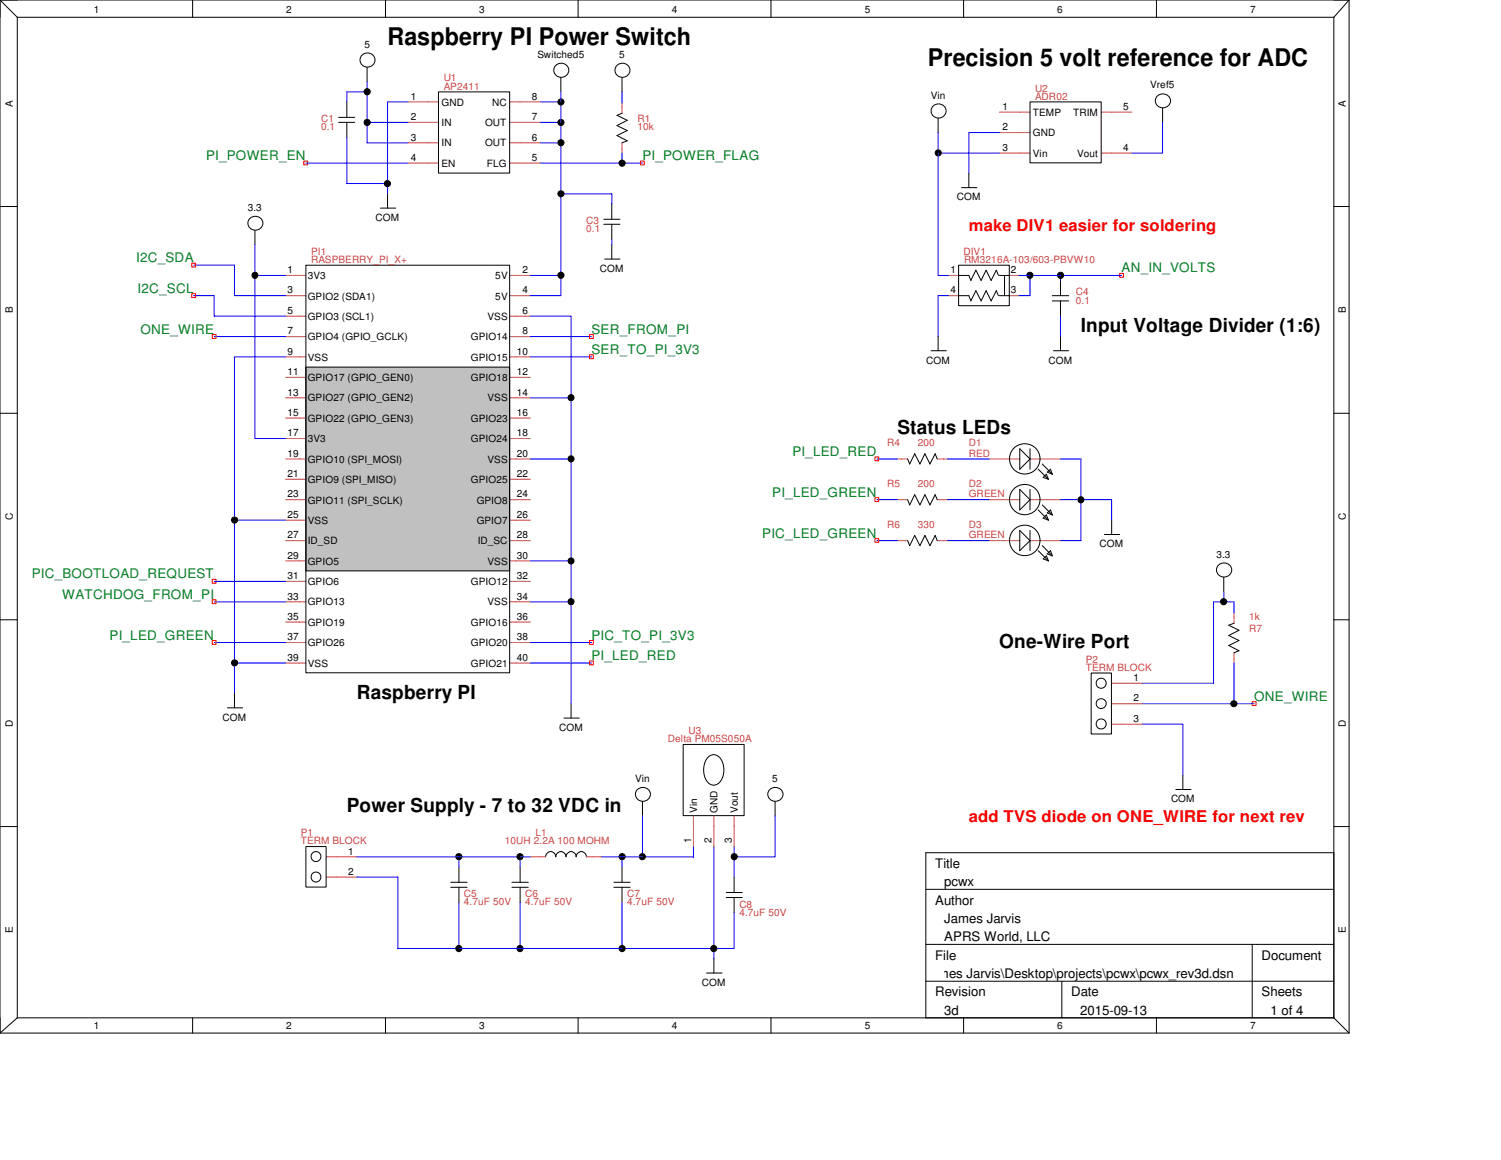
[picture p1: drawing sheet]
<svg xmlns="http://www.w3.org/2000/svg" width="279mm" height="216mm" viewBox="0 0 279 216" stroke-linecap="round" stroke-linejoin="round" font-family="sans-serif">
<g fill="none" stroke="#000" stroke-width=".19">
<path d="M191.7 19h13.3v11.3h-13.3zM215.3 18a1.38 1.38 0 0 1 1.9-.4 1.38 1.38 0 0 1 .4 1.9 1.38 1.38 0 0 1-1.9 .4 1.38 1.38 0 0 1-.4-1.9zM174.6 22v2.7M179 34.9h2.9M180.3 32.3v2.6M216.4 20.1v2.7M195.9 55h3M195.9 56h3M197.4 52.2v2.8M197.4 56v2.8M173.3 65.3h2.8M174.6 62.7v2.6"/>
<circle cx="174.6" cy="28.5" r=".57"/>
<circle cx="174.7" cy="20.7" r="1.36"/>
</g>
<path d="M186 20.9h5.7M186 24.7h5.7M186 28.5h5.7M205 20.9h5.7M205 28.5h5.7" fill="none" stroke="#c04040" stroke-width=".19"/>
<path d="M174.6 28.5h11.4M174.6 24.7v26.6M186 24.7h-5.7v7.6M216.4 22.8v5.7h-5.7" fill="none" stroke="#00f" stroke-width=".19"/>
<path d="M208.4 50.9h.7v.7h-.7z" fill="none" stroke="#f00" stroke-width=".19"/>
<circle cx="174.6" cy="28.5" r=".57" fill="#000"/>
<path d="M56.9 68.3h38v38h-38z" fill-rule="evenodd" fill="#c0c0c0"/>
<g fill="none" stroke="#000" stroke-width=".19">
<path d="M0 0h251.1M0 0v192.3M0 0l3.2 3.2M3.2 3.2h245.1M3.2 3.2v186.2M35.9 0v3.2M64.6 19v2.8M68.3 12.5v2.7M71.8 0v3.2M81.6 17.1h13.3v15.1h-13.3zM104.4 14.4v2.7M107.6 0v3.2"/>
<path d="M115.8 14.4v2.7M143.5 0v3.2M179.4 0v3.2M215.3 0v3.2M248.3 3.2v186.2M251.1 0v192.3M251.1 0l-2.8 3.2M0 38.4h3.2M63 22.8h3M63 21.8h3M64.6 22.8v2.8M70.8 38.7h2.9"/>
<path d="M72.1 36.1v2.6M113.9 38v2.8M115.8 21.1l-.9 .4 1.9 .9-1.9 1 1.9 .9-1.9 .9 1.9 1-1 .4M248.3 38.4h2.8M46.4 40.8a1.35 1.35 0 0 1 2-.2 1.35 1.35 0 0 1 0 2 1.35 1.35 0 0 1-1.8-.1 1.35 1.35 0 0 1-.2-1.7zM47.5 42.9v2.7M56.9 49.4h38v75.8h-38zM112.4 41.7h3M112.4 40.8h3M112.6 48.2h2.8M113.9 41.7v2.9M113.9 45.6v2.6"/>
<path d="M178.4 49.4h9.5v7.5h-9.5zM178.4 51.3h1.9l.4 .9 1-1.9 .9 1.9 1-1.9 .9 1.9 1-1.9 .3 1M178.4 55h1.9l.4 1 1-1.9 .9 1.9 1-1.9 .9 1.9 1-1.9 .3 .9M186 51.3h1.9M186 55h1.9M187 51.3v3.7M0 76.9h3.2M56.9 68.3h38v38h-38zM196.1 65.3h2.8M197.4 62.7v2.6M248.3 76.9h2.8M169 85.4l.3 1 1-1.9 .9 1.9 1-1.9 .9 1.9 1-1.9 .4 .9"/>
<path d="M169 93l.3 1 1-1.9 .9 1.9 1-1.9 .9 1.9 1-1.9 .4 .9M189.8 83.5l1.9 1.9-1.9 1.9zM189.8 91.1l1.9 1.9-1.9 1.9zM189.8 98.7l1.9 1.9-1.9 1.9zM191.7 83.5v3.8M191.7 91.1v3.8M191.7 98.7v3.8M193.3 87.3l1.9 1.9M193.3 94.9l1.9 1.9M194 86.4l1.9 1.9M194 94l1.9 1.8M194.2 88.9l.6-.6 .4 .9z"/>
<path d="M194.2 96.4l.6-.6 .4 1zM194.9 87.9l.6-.6 .4 1zM194.9 95.5l.6-.6 .4 .9zM205.6 99.5h2.8M206.9 96.8v2.7M0 115.4h3.2M169 100.6l.3 1 1-1.9 .9 1.9 1-1.9 .9 1.9 1-1.9 .4 .9M193.3 102.5l1.9 1.9M194 101.6l1.9 1.9M194.2 104l.6-.5 .4 .9zM194.9 103.1l.6-.6 .4 1zM227.8 107.4v2.7"/>
<path d="M229.7 116l-1 .4 1.9 .9-1.9 1 1.9 .9-1.9 .9 1.9 1-.9 .4M248.3 115.4h2.8M42.3 131.7h2.9M43.6 129.1v2.6M105 133.6h2.8M106.3 131v2.6M127.2 138.6h11.3v13.2h-11.3zM203.1 125.3h3.8v11.3h-3.8zM0 153.8h3.2M56.9 157.6h3.8v7.5h-3.8zM101.6 159.5a.95 .95 0 0 1 .9-1 .95 .95 0 0 1 1 1 .95 .95 0 0 1 .9-1 .95 .95 0 0 1 1 1 .93 .93 0 0 1 .9-1 .93 .93 0 0 1 .9 1 .95 .95 0 0 1 1-1 .95 .95 0 0 1 .9 1M118.5 147.1a1.35 1.35 0 0 1 2.1-.2 1.35 1.35 0 0 1-.1 2 1.35 1.35 0 0 1-1.8-.1 1.35 1.35 0 0 1-.2-1.7z"/>
<path d="M119.6 149.2v2.6M131.7 141.1a1.51 1.51 0 0 1 1.4-.6 1.51 1.51 0 0 1 1.2 1 3.7 3.7 0 0 1-.6 4.3 1.51 1.51 0 0 1-2.3-.7 4 4 0 0 1 .3-4zM143.2 147.1a1.38 1.38 0 0 1 1.9-.4 1.38 1.38 0 0 1 .4 1.9 1.38 1.38 0 0 1-1.9 .4 1.38 1.38 0 0 1-.4-1.9zM144.3 149.2v2.6M218.9 146.9h2.8M220.2 144.3v2.6M248.3 158.7h-76v30.7M248.3 153.8h2.8M83.9 165.1h3.1M83.9 164.2h3.1M85.4 161.3v2.9M85.4 165.1v2.9"/>
<path d="M95.3 165.1h3M95.3 164.2h3M96.8 161.3v2.9M96.8 165.1v2.9M114.3 165.1h3M114.3 164.2h3M115.8 161.3v2.9M115.8 165.1v2.9M132.9 178.4v2.7M135.2 167h3M135.2 166.1h3M136.7 163.2v2.9"/>
<path d="M136.7 167v2.9M172.3 165.5h76M172.3 175.8h76M233.1 175.8v13.6M0 192.3h251.1M3.2 189.4h245.1M3.2 189.4l-3.2 2.9M35.9 189.4v2.9M71.8 189.4v2.9M107.6 189.4v2.9M131.5 181.1h2.9M143.5 189.4v2.9"/>
<path d="M172.3 182.6h76M179.4 189.4v2.9M197.7 182.6v6.8M215.3 189.4v2.9M248.3 189.4l2.8 2.9"/>
<circle cx="68.3" cy="17.1" r=".57"/>
<circle cx="68.4" cy="11.2" r="1.36"/>
<circle cx="104.4" cy="19" r=".57"/>
<circle cx="104.5" cy="13.1" r="1.36"/>
<circle cx="115.9" cy="13.1" r="1.36"/>
<circle cx="68.3" cy="22.8" r=".57"/>
<circle cx="72.1" cy="34.2" r=".57"/>
<circle cx="104.4" cy="22.8" r=".57"/>
<circle cx="104.4" cy="26.6" r=".57"/>
<circle cx="104.4" cy="36.1" r=".56"/>
<circle cx="115.8" cy="30.4" r=".57"/>
<circle cx="47.4" cy="51.2" r=".56"/>
<circle cx="104.4" cy="51.2" r=".57"/>
<circle cx="191.7" cy="51.2" r=".57"/>
<circle cx="197.4" cy="51.2" r=".57"/>
<circle cx="106.3" cy="74" r=".56"/>
<circle cx="43.7" cy="96.8" r=".57"/>
<circle cx="106.3" cy="85.4" r=".56"/>
<circle cx="190.8" cy="85.4" r="2.83"/>
<circle cx="190.8" cy="93" r="2.83"/>
<circle cx="201.2" cy="93" r=".56"/>
<circle cx="106.3" cy="104.4" r=".56"/>
<circle cx="106.3" cy="112" r=".56"/>
<circle cx="190.7" cy="100.6" r="2.84"/>
<circle cx="227.8" cy="112" r=".57"/>
<circle cx="227.9" cy="106.1" r="1.37"/>
<circle cx="43.7" cy="123.4" r=".57"/>
<circle cx="205" cy="134.7" r=".94"/>
<circle cx="205" cy="127.2" r=".94"/>
<circle cx="205" cy="131" r=".93"/>
<circle cx="229.7" cy="131" r=".56"/>
<circle cx="58.8" cy="159.4" r=".93"/>
<circle cx="85.4" cy="159.4" r=".57"/>
<circle cx="96.8" cy="159.4" r=".57"/>
<circle cx="115.8" cy="159.4" r=".57"/>
<circle cx="119.6" cy="159.4" r=".57"/>
<circle cx="136.7" cy="159.4" r=".57"/>
<circle cx="58.8" cy="163.2" r=".93"/>
<circle cx="85.4" cy="176.5" r=".57"/>
<circle cx="96.8" cy="176.5" r=".57"/>
<circle cx="115.8" cy="176.5" r=".57"/>
<circle cx="132.9" cy="176.5" r=".57"/>
</g>
<g fill="none" stroke="#c04040" stroke-width=".19">
<path d="M75.9 19h5.7M94.9 19h5.7M115.8 19.2v1.9M75.9 22.8h5.7M75.9 26.6h5.7M75.9 30.4h5.7M94.9 22.8h5.7M94.9 26.6h5.7M94.9 30.4h5.7M115.8 26.6v1.9M53.2 51.3h3.7M53.2 55h3.7"/>
<path d="M53.2 58.8h3.7M94.9 51.3h3.8M94.9 55h3.8M94.9 58.8h3.8M176.5 51.3h1.9M176.5 55h1.9M187.7 51.3h2M187.7 55h2M53.2 62.7h3.7M53.2 66.4h3.7M53.2 70.2h3.7M53.2 74h3.7"/>
<path d="M53.2 77.8h3.7M94.9 62.7h3.8M94.9 66.4h3.8M94.9 70.2h3.8M94.9 74h3.8M94.9 77.8h3.8M53.2 81.6h3.7M53.2 85.4h3.7M53.2 89.2h3.7M53.2 93h3.7M53.2 96.8h3.7M94.9 81.6h3.8"/>
<path d="M94.9 85.4h3.8M94.9 89.2h3.8M94.9 93h3.8M94.9 96.8h3.8M167 85.4h2M167 93h2M174.5 85.4h1.9M174.5 93h1.9M184.1 85.4h5.7M184.1 93h5.7M191.7 85.4h5.7M191.7 93h5.7"/>
<path d="M53.2 100.6h3.7M53.2 104.4h3.7M53.2 108.2h3.7M53.2 112h3.7M53.2 115.8h3.7M53.2 119.6h3.7M94.9 100.6h3.8M94.9 104.4h3.8M94.9 108.2h3.8M94.9 112h3.8M94.9 115.8h3.8M94.9 119.6h3.8"/>
<path d="M167 100.6h2M174.5 100.6h1.9M184.1 100.6h5.7M191.7 100.6h5.7M229.7 114.1v1.9M53.2 123.4h3.7M94.9 123.4h3.8M206.9 127.2h5.7M206.9 131h5.7M206.9 134.8h5.7M229.7 121.5v1.9M60.7 159.5h5.7"/>
<path d="M98.7 159.5h2.9M109.1 159.5h2.9M129.1 151.8v5.8M132.9 151.8v5.8M136.7 151.8v5.8M60.7 163.2h5.7"/>
</g>
<g fill="none" stroke="#00f" stroke-width=".19">
<path d="M68.3 15.2v11.4h7.6M68.3 17.1h-3.7v1.9M75.9 19h-3.8v17.1M100.6 19h3.8M104.4 17.1v37.9h-5.7M115.8 17.1v2.1M56.9 30.4h19M64.6 25.6v8.6h7.5M68.3 22.8h7.6M100.6 22.8h3.8M100.6 26.6h3.8M100.6 30.4h19"/>
<path d="M104.4 36.1h9.5v1.9M115.8 28.5v1.9M36.1 49.4h7.5v5.6h9.6M36.1 55h3.8v3.8h13.3M47.5 45.6v36h5.7M47.5 51.3h5.7M98.7 58.8h7.6v72.2M98.7 51.3h5.7M113.9 44.6v1M174.6 51.3h1.9M176.5 55h-1.9v7.7M189.7 51.3h19.1"/>
<path d="M191.7 51.3v3.7h-2M197.4 51.3v.9M197.4 58.8v3.9M39.9 62.7h13.3M53.2 66.4h-9.6v62.7M98.7 66.4h11.4M98.7 74h7.6M98.7 62.7h11.4M43.6 96.8h9.6M98.7 85.4h7.6M163.2 85.4h3.8M163.2 93h3.8"/>
<path d="M176.4 85.4h7.7M176.4 93h7.7M197.4 85.4h3.8v15.2h-3.8M197.4 93h9.5v3.8M39.9 112h13.3M39.9 119.6h13.3M39.9 108.2h13.3M98.7 104.4h7.6M98.7 112h7.6M98.7 119.6h11.4M163.2 100.6h3.8M176.4 100.6h7.7"/>
<path d="M227.8 110.1v1.9M229.7 114.1v-2.1h-3.8v15.2h-13.3M43.6 123.4h9.6M98.7 123.4h11.4M212.6 134.8h7.6v9.5M212.6 131h20.9M229.7 123.4v7.6M66.4 159.5h32.3M85.4 159.5v1.8M96.8 159.5v1.8M112 159.5h17.1M115.8 159.5v1.8"/>
<path d="M119.6 151.8v7.7M129.1 159.5h.1M129.1 157.6v1.9M132.9 157.6v20.8M136.7 159.5h.1M136.7 157.6v5.6M144.3 151.8v7.7h-7.6M66.4 163.2h7.6v13.3h62.7v-6.6M85.4 168v8.5M96.8 168v8.5M115.8 168v8.5"/>
</g>
<g fill="none" stroke="#f00" stroke-width=".19">
<path d="M56.6 30h.7v.7h-.7zM119.2 30h.7v.7h-.7zM35.7 49h.7v.7h-.7zM35.7 54.7h.7v.7h-.7zM39.5 62.3h.7v.7h-.7zM109.7 62.3h.7v.7h-.7zM109.7 66h.7v.8h-.7zM162.9 85h.7v.8h-.7zM162.9 92.6h.7v.7h-.7zM39.5 111.6h.7v.8h-.7zM39.5 119.2h.7v.7h-.7zM39.5 107.8h.7v.7h-.7z"/>
<path d="M109.7 119.2h.7v.7h-.7zM162.9 100.2h.7v.7h-.7zM109.7 123h.7v.7h-.7zM233.1 130.6h.7v.7h-.7z"/>
</g>
<g fill="#000">
<circle cx="68.3" cy="17.1" r=".57"/>
<circle cx="104.4" cy="19" r=".57"/>
<circle cx="68.3" cy="22.8" r=".57"/>
<circle cx="72.1" cy="34.2" r=".57"/>
<circle cx="104.4" cy="22.8" r=".57"/>
<circle cx="104.4" cy="26.6" r=".57"/>
<circle cx="104.4" cy="36.1" r=".56"/>
<circle cx="115.8" cy="30.4" r=".57"/>
<circle cx="47.4" cy="51.2" r=".56"/>
<circle cx="104.4" cy="51.2" r=".57"/>
<circle cx="191.7" cy="51.2" r=".57"/>
<circle cx="197.4" cy="51.2" r=".57"/>
<circle cx="106.3" cy="74" r=".56"/>
<circle cx="43.7" cy="96.8" r=".57"/>
<circle cx="106.3" cy="85.4" r=".56"/>
<circle cx="201.2" cy="93" r=".56"/>
<circle cx="106.3" cy="104.4" r=".56"/>
<circle cx="106.3" cy="112" r=".56"/>
<circle cx="227.8" cy="112" r=".57"/>
<circle cx="43.7" cy="123.4" r=".57"/>
<circle cx="229.7" cy="131" r=".56"/>
<circle cx="85.4" cy="159.4" r=".57"/>
<circle cx="96.8" cy="159.4" r=".57"/>
<circle cx="115.8" cy="159.4" r=".57"/>
<circle cx="119.6" cy="159.4" r=".57"/>
<circle cx="136.7" cy="159.4" r=".57"/>
<circle cx="85.4" cy="176.5" r=".57"/>
<circle cx="96.8" cy="176.5" r=".57"/>
<circle cx="115.8" cy="176.5" r=".57"/>
<circle cx="132.9" cy="176.5" r=".57"/>
</g>
<g font-size="4.5">
<text x="72.1" y="8.5">Raspberry PI Power Switch</text>
<text x="172.7" y="12.3">Precision 5 volt reference for ADC</text>
</g>
<g font-size="3.6">
<text x="201.2" y="61.8">Input Voltage Divider (1:6)</text>
<text x="167" y="80.8">Status LEDs</text>
<text x="186" y="120.7">One-Wire Port</text>
<text x="66.4" y="130.2">Raspberry PI</text>
<text x="64.6" y="151">Power Supply - 7 to 32 VDC in</text>
</g>
<g font-size="3" fill="#f00">
<text x="180.3" y="43">make DIV1 easier for soldering</text>
<text x="180.3" y="153.1">add TVS diode on ONE_WIRE for next rev</text>
</g>
<g font-size="2.5" fill="#008020">
<text x="38.4" y="29.8">PI_POWER_EN</text>
<text x="119.6" y="29.8">PI_POWER_FLAG</text>
<text x="25.4" y="48.8">I2C_SDA</text>
<text x="208.8" y="50.7">AN_IN_VOLTS</text>
<text x="25.6" y="54.5">I2C_SCL</text>
<text x="26.2" y="62.1">ONE_WIRE</text>
<text x="110.1" y="62.1">SER_FROM_PI</text>
<text x="110.1" y="65.9">SER_TO_PI_3V3</text>
<text x="147.5" y="84.9">PI_LED_RED</text>
<text x="143.8" y="92.5">PI_LED_GREEN</text>
<text x="141.9" y="100.1">PIC_LED_GREEN</text>
<text x="5.9" y="107.7">PIC_BOOTLOAD_REQUEST</text>
<text x="11.6" y="111.5">WATCHDOG_FROM_PI</text>
<text x="20.4" y="119">PI_LED_GREEN</text>
<text x="110.1" y="119">PIC_TO_PI_3V3</text>
<text x="110.1" y="122.9">PI_LED_RED</text>
<text x="233.5" y="130.4">ONE_WIRE</text>
</g>
<g font-size="2.5">
<text x="174.1" y="161.5">Title</text>
<text x="175.8" y="165">pcwx</text>
<text x="174.1" y="168.4">Author</text>
<text x="175.8" y="171.8">James Jarvis</text>
<text x="174.1" y="178.6">File</text>
<text x="175.8" y="175.2">APRS World, LLC</text>
<text x="234.8" y="178.6">Document</text>
<text x="161.8" y="182.1">C:\Users\James Jarvis\Desktop\projects\pcwx\pcwx_rev3d.dsn</text>
<text x="174.1" y="185.5">Revision</text>
<text x="199.4" y="185.5">Date</text>
<text x="234.8" y="185.5">Sheets</text>
<text x="175.8" y="188.9">3d</text>
<text x="201.1" y="188.9">2015-09-13</text>
<text x="236.5" y="188.9">1 of 4</text>
</g>
<g font-size="1.9">
<text x="17.4" y="2.4">1</text>
<text x="53.3" y="2.4">2</text>
<text x="89.2" y="2.4">3</text>
<text x="125.1" y="2.4">4</text>
<text x="161" y="2.4">5</text>
<text x="196.8" y="2.4">6</text>
<text x="232.7" y="2.4">7</text>
<text x="67.8" y="8.9">5</text>
<text x="100" y="10.8">Switched5</text>
<text x="115.3" y="10.8">5</text>
<text x="214.1" y="16.5">Vref5</text>
<text x="2.4" y="19.9" transform="rotate(-90 2.4 19.9)">A</text>
<text x="76.5" y="18.5">1</text>
<text x="76.5" y="22.4">2</text>
<text x="82.2" y="19.7">GND</text>
<text x="82.2" y="23.5">IN</text>
<text x="90.3" y="23.5">OUT</text>
<text x="91.6" y="19.7">NC</text>
<text x="99" y="22.4">7</text>
<text x="99" y="18.5">8</text>
<text x="173.3" y="18.4">Vin</text>
<text x="186.6" y="20.4">1</text>
<text x="192.3" y="21.6">TEMP</text>
<text x="199.8" y="21.6">TRIM</text>
<text x="209.1" y="20.4">5</text>
<text x="250.5" y="19.9" transform="rotate(-90 250.5 19.9)">A</text>
<text x="76.5" y="26.2">3</text>
<text x="76.5" y="29.9">4</text>
<text x="82.2" y="27.3">IN</text>
<text x="90.3" y="27.3">OUT</text>
<text x="99" y="26.2">6</text>
<text x="99" y="29.9">5</text>
<text x="186.6" y="24.3">2</text>
<text x="186.6" y="28.1">3</text>
<text x="192.3" y="25.4">GND</text>
<text x="192.3" y="29.2">Vin</text>
<text x="200.5" y="29.2">Vout</text>
<text x="209.1" y="28.1">4</text>
<text x="82.2" y="31.1">EN</text>
<text x="90.6" y="31.1">FLG</text>
<text x="46.1" y="39.2">3.3</text>
<text x="69.9" y="41.1">COM</text>
<text x="178.1" y="37.3">COM</text>
<text x="53.5" y="50.8">1</text>
<text x="57.3" y="51.9">3V3</text>
<text x="92.2" y="51.9">5V</text>
<text x="97.3" y="50.8">2</text>
<text x="111.7" y="50.6">COM</text>
<text x="176.9" y="50.8">1</text>
<text x="188.2" y="50.8">2</text>
<text x="2.4" y="58.3" transform="rotate(-90 2.4 58.3)">B</text>
<text x="53.5" y="54.6">3</text>
<text x="53.5" y="58.4">5</text>
<text x="57.3" y="55.8">GPIO2 (SDA1)</text>
<text x="57.3" y="59.5">GPIO3 (SCL1)</text>
<text x="90.8" y="59.5">VSS</text>
<text x="92.2" y="55.8">5V</text>
<text x="97.3" y="54.6">4</text>
<text x="97.3" y="58.4">6</text>
<text x="176.9" y="54.6">4</text>
<text x="188.2" y="54.6">3</text>
<text x="250.5" y="58.3" transform="rotate(-90 250.5 58.3)">B</text>
<text x="53.5" y="62.2">7</text>
<text x="53.5" y="66">9</text>
<text x="57.3" y="63.3">GPIO4 (GPIO_GCLK)</text>
<text x="87.7" y="63.3">GPIO14</text>
<text x="96.2" y="66">10</text>
<text x="97.3" y="62.2">8</text>
<text x="53.5" y="69.8">11</text>
<text x="57.3" y="67.1">VSS</text>
<text x="57.3" y="71">GPIO17 (GPIO_GEN0)</text>
<text x="87.7" y="67.1">GPIO15</text>
<text x="87.7" y="71">GPIO18</text>
<text x="96.2" y="69.8">12</text>
<text x="172.4" y="67.7">COM</text>
<text x="195.2" y="67.7">COM</text>
<text x="53.5" y="73.6">13</text>
<text x="53.5" y="77.4">15</text>
<text x="57.3" y="74.7">GPIO27 (GPIO_GEN2)</text>
<text x="90.8" y="74.7">VSS</text>
<text x="96.2" y="77.4">16</text>
<text x="96.2" y="73.6">14</text>
<text x="53.5" y="81.2">17</text>
<text x="57.3" y="78.5">GPIO22 (GPIO_GEN3)</text>
<text x="57.3" y="82.3">3V3</text>
<text x="87.7" y="78.5">GPIO23</text>
<text x="87.7" y="82.3">GPIO24</text>
<text x="96.2" y="81.2">18</text>
<text x="53.5" y="85">19</text>
<text x="53.5" y="88.8">21</text>
<text x="57.3" y="86.1">GPIO10 (SPI_MOSI)</text>
<text x="57.3" y="89.9">GPIO9 (SPI_MISO)</text>
<text x="87.7" y="89.9">GPIO25</text>
<text x="90.8" y="86.1">VSS</text>
<text x="96.2" y="88.8">22</text>
<text x="96.2" y="85">20</text>
<text x="53.5" y="92.6">23</text>
<text x="57.3" y="93.7">GPIO11 (SPI_SCLK)</text>
<text x="88.7" y="93.7">GPIO8</text>
<text x="96.2" y="92.6">24</text>
<text x="2.4" y="96.8" transform="rotate(-90 2.4 96.8)">C</text>
<text x="53.5" y="96.4">25</text>
<text x="53.5" y="100.2">27</text>
<text x="57.3" y="97.5">VSS</text>
<text x="57.3" y="101.3">ID_SD</text>
<text x="88.7" y="97.5">GPIO7</text>
<text x="88.9" y="101.3">ID_SC</text>
<text x="96.2" y="100.2">28</text>
<text x="96.2" y="96.4">26</text>
<text x="204.7" y="101.9">COM</text>
<text x="250.5" y="96.8" transform="rotate(-90 250.5 96.8)">C</text>
<text x="53.5" y="104">29</text>
<text x="53.5" y="107.8">31</text>
<text x="57.3" y="105.1">GPIO5</text>
<text x="90.8" y="105.1">VSS</text>
<text x="96.2" y="107.8">32</text>
<text x="96.2" y="104">30</text>
<text x="226.4" y="103.8">3.3</text>
<text x="53.5" y="111.6">33</text>
<text x="57.3" y="108.9">GPIO6</text>
<text x="57.3" y="112.7">GPIO13</text>
<text x="87.7" y="108.9">GPIO12</text>
<text x="90.8" y="112.7">VSS</text>
<text x="96.2" y="111.6">34</text>
<text x="53.5" y="115.4">35</text>
<text x="53.5" y="119.2">37</text>
<text x="57.3" y="116.5">GPIO19</text>
<text x="87.7" y="116.5">GPIO16</text>
<text x="96.2" y="115.4">36</text>
<text x="96.2" y="119.2">38</text>
<text x="53.5" y="123">39</text>
<text x="57.3" y="120.3">GPIO26</text>
<text x="57.3" y="124.1">VSS</text>
<text x="87.7" y="120.3">GPIO20</text>
<text x="87.7" y="124.1">GPIO21</text>
<text x="96.2" y="123">40</text>
<text x="211" y="126.7">1</text>
<text x="211" y="130.6">2</text>
<text x="2.4" y="135.3" transform="rotate(-90 2.4 135.3)">D</text>
<text x="41.4" y="134.1">COM</text>
<text x="104.1" y="136">COM</text>
<text x="211" y="134.4">3</text>
<text x="250.5" y="135.3" transform="rotate(-90 250.5 135.3)">D</text>
<text x="118.2" y="145.5">Vin</text>
<text x="143.7" y="145.5">5</text>
<text x="218" y="149.3">COM</text>
<text x="129.8" y="151.3" transform="rotate(-90 129.8 151.3)">Vin</text>
<text x="133.6" y="151.3" transform="rotate(-90 133.6 151.3)">GND</text>
<text x="137.4" y="151.3" transform="rotate(-90 137.4 151.3)">Vout</text>
<text x="64.8" y="159">1</text>
<text x="128.7" y="157" transform="rotate(-90 128.7 157)">1</text>
<text x="132.5" y="157" transform="rotate(-90 132.5 157)">2</text>
<text x="136.2" y="157" transform="rotate(-90 136.2 157)">3</text>
<text x="64.8" y="162.8">2</text>
<text x="2.4" y="173.7" transform="rotate(-90 2.4 173.7)">E</text>
<text x="250.5" y="173.7" transform="rotate(-90 250.5 173.7)">E</text>
<text x="130.6" y="183.5">COM</text>
<text x="17.4" y="191.5">1</text>
<text x="53.3" y="191.5">2</text>
<text x="89.2" y="191.5">3</text>
<text x="125.1" y="191.5">4</text>
<text x="161" y="191.5">5</text>
<text x="196.8" y="191.5">6</text>
<text x="232.7" y="191.5">7</text>
</g>
<g font-size="1.9" fill="#c04040">
<text x="82.6" y="15.2">U1</text>
<text x="82.6" y="16.7">AP2411</text>
<text x="192.7" y="17.1">U2</text>
<text x="59.8" y="22.7">C1</text>
<text x="118.7" y="22.7">R1</text>
<text x="192.7" y="18.5">ADR02</text>
<text x="59.8" y="24.3">0.1</text>
<text x="118.7" y="24.3">10k</text>
<text x="109.1" y="41.7">C3</text>
<text x="57.9" y="47.4">PI1</text>
<text x="109.1" y="43.2">0.1</text>
<text x="179.4" y="47.4">DIV1</text>
<text x="57.9" y="48.9">RASPBERRY_PI_X+</text>
<text x="179.5" y="48.9">RM3216A-103/603-PBVW10</text>
<text x="200.3" y="55">C4</text>
<text x="200.3" y="56.5">0.1</text>
<text x="165.1" y="83.1">R4</text>
<text x="170.9" y="83.1">200</text>
<text x="180.3" y="83.1">D1</text>
<text x="180.3" y="85">RED</text>
<text x="165.1" y="90.7">R5</text>
<text x="170.9" y="90.7">200</text>
<text x="180.3" y="90.7">D2</text>
<text x="180.3" y="92.6">GREEN</text>
<text x="165.1" y="98.3">R6</text>
<text x="170.9" y="98.3">330</text>
<text x="180.3" y="98.3">D3</text>
<text x="180.3" y="100.2">GREEN</text>
<text x="232.5" y="117.6">R7</text>
<text x="232.5" y="115.4">1k</text>
<text x="202.1" y="123.4">P2</text>
<text x="202.1" y="124.8">TERM BLOCK</text>
<text x="128.1" y="136.6">U3</text>
<text x="124.3" y="138.1">Delta PM05S050A</text>
<text x="56" y="155.6">P1</text>
<text x="99.7" y="155.6">L1</text>
<text x="56" y="157.1">TERM BLOCK</text>
<text x="94" y="157.1">10UH 2.2A 100 MOHM</text>
<text x="86.4" y="167">C5</text>
<text x="97.7" y="167">C6</text>
<text x="116.8" y="167">C7</text>
<text x="86.4" y="168.5">4.7uF 50V</text>
<text x="97.7" y="168.5">4.7uF 50V</text>
<text x="116.8" y="168.5">4.7uF 50V</text>
<text x="137.6" y="168.9">C8</text>
<text x="137.6" y="170.4">4.7uF 50V</text>
</g>
</svg>
